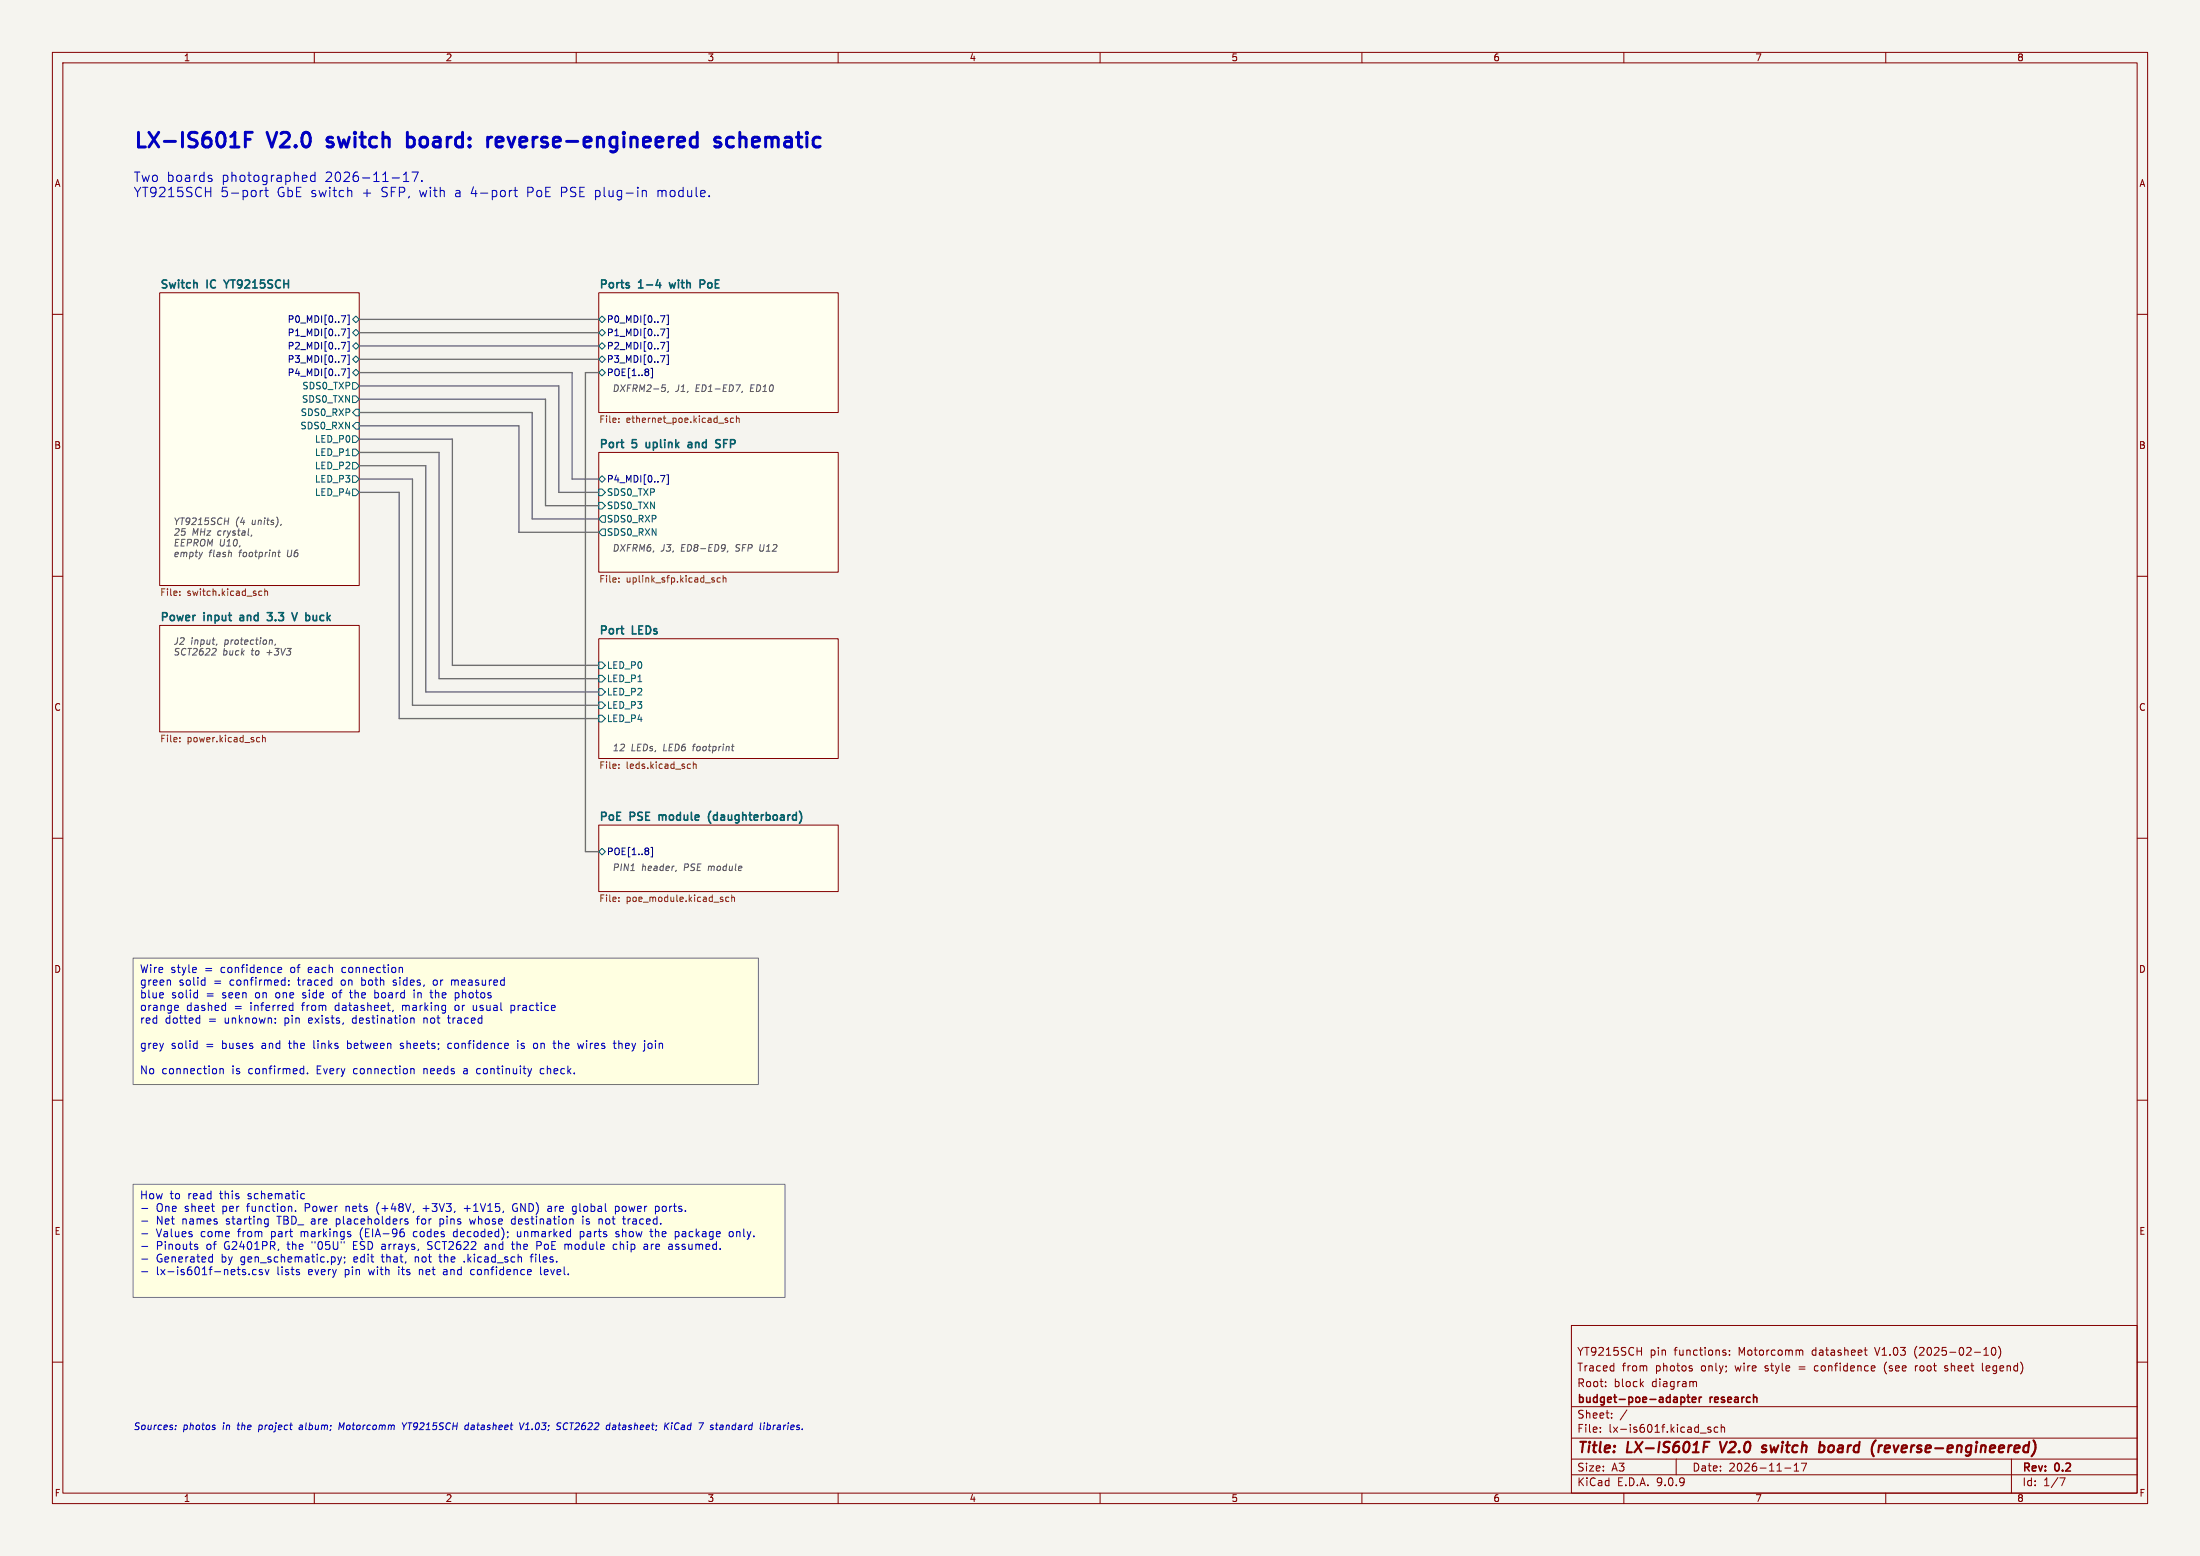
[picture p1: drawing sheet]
<svg xmlns="http://www.w3.org/2000/svg" width="420mm" height="297mm" viewBox="0 0 420 297" stroke-linecap="round" stroke-linejoin="round" font-family="sans-serif">
<path d="M0 0h420v297h-420z" fill="#f5f4ef" stroke="#f5f4ef" stroke-width=".19"/>
<g fill="none" stroke="#840000" stroke-width=".19">
<path d="M10 10h400v277h-400zM12 12h396v273h-396zM60 10v2M110 10v2M160 10v2M210 10v2M260 10v2M310 10v2M360 10v2M10 60h2M408 60h2M10 110h2"/>
<path d="M408 110h2M10 160h2M408 160h2M10 210h2M408 210h2M300 253h108v32h-108zM312.5 257.9h.9M313.4 257.2v1.5M329.1 258.2l.3 .1 .1 .2-.2 .2h-.3M329.1 257.7l.3 .1M330.2 258.5v.2M330.2 257.8v.1"/>
<path d="M343.6 257.8h.5l.1 .9M355.9 257.7h.5M356.1 257.2v1.3l.3 .2M378.7 258.7h.9M378.7 257.6l.5-.4v1.5M380.3 257.3l.2-.1a.8 .8 0 0 1 .5 .7 .8 .8 0 0 1-.5 .8l-.2-.2-.1-.4zM381.5 257a1.72 1.72 0 0 1 0 2.3M10 260h2M300 278.5h108M300 274.5h108M300 268.5h108M305.5 273.2v.2"/>
<path d="M305.5 272.5v.1M306.5 264.5v.2M306.5 263.8v.1M307.7 270.5v.2M307.7 269.8v.1M310.6 269.1l-1.3 1.9M313.3 264.1l.4 .6M313.7 263.7l-.5 .6M320 278.5v3M322.9 261.2l.2 .2-.2 .3M322.9 260.7l.1 .1M323.4 263.7l.4 .1 .1 .1v.8"/>
<path d="M324.6 273.5h1.1M326.6 272.5l-.4-.1-.2 .2 .1 .2 .5 .2v.3h-.6M327.9 272.5l-.4-.1-.3 .3 .2 .6h.5M328.6 272.5l.2-.1 .4 .1v.9M328.6 271.9v1.5M342.5 279.7l.4-.4v1.5M343.9 279.3h1l-.7 1.5M346.4 260.8v.7M357.7 260.7l.2 .3-.7 .2M357.9 261.6l-.2 .1M359.9 260.3l-.2 .7 .2 1M365.7 260.7v1"/>
<path d="M366.1 260.7l-.3 .1-.1 .2M371.2 261.6h.6M371.8 260.8l-.4-.1-.2 .2 .1 .2 .5 .2M378.4 260.2v1.3l.3 .2M384 278.5v6.5M408 260h2M60 285v2M110 285v2M160 285v2M210 285v2M260 285v2M300 281.5h108"/>
<path d="M310 285v2M340.7 280.2h1.2M342.5 280.8h.9M360 285v2M393.2 282.1h1l-.6 1.5"/>
</g>
<path d="M325.3 276.2h.6M325.4 275.2h.9M328.3 275.2l.5 2M337.2 276a.49 .49 0 0 0-.8 .3l.1 .1 .4 .1 .3 .3-.3 .4-.6-.1M347.6 275.9h.4l.2 .2v.7a.66 .66 0 0 1-.8 .4M358.1 274.9l-.1 .1M358.7 275.9l-.1 1.3M359.3 275.9l-.4 .1-.2 .3" fill="none" stroke="#840000" stroke-width=".4"/>
<path d="M321 266.7l.5 .1 .1 .2-.1 .5-.5 .2M322 266.7h.6M322.3 266.2v1.3l.3 .2M323 267.2l.8-.2-.1-.2-.4-.1-.3 .2 .1 .7h.6M324.4 266.7v1M324.8 266.7l-.3 .1-.1 .2" fill="none" stroke="#840000" stroke-width=".3"/>
<g fill="#fffff0" stroke="#fffff0" stroke-width=".19">
<path d="M114.3 157.5h45.7v12.7h-45.7z"/>
<path d="M114.3 121.9h45.7v22.9h-45.7z"/>
<path d="M30.5 119.4h38.1v20.3h-38.1z"/>
<path d="M30.5 55.9h38.1v55.9h-38.1z"/>
<path d="M114.3 86.4h45.7v22.8h-45.7z"/>
<path d="M114.3 55.9h45.7v22.8h-45.7z"/>
</g>
<g fill="#ffffe1">
<path d="M25.4 182.9h119.4v24.1h-119.4z"/>
<path d="M25.4 226.1h124.5v21.5h-124.5z"/>
</g>
<path d="M30.5 55.9h38.1v55.9h-38.1zM114.3 55.9h45.7v22.8h-45.7zM114.3 86.4h45.7v22.8h-45.7zM30.5 119.4h38.1v20.3h-38.1zM114.3 121.9h45.7v22.9h-45.7zM114.3 157.5h45.7v12.7h-45.7z" fill="none" stroke="#840000" stroke-width=".19"/>
<g fill="none" stroke="#000084" stroke-width=".19">
<path d="M65.1 60.3h.9l-.6 1.2M65.1 62.8h.9l-.6 1.3M65.1 65.3h.9l-.6 1.3M65.1 67.9h.9l-.6 1.3M65.1 70.4h.9l-.6 1.3M66.4 60.1h.3v1.9h-.3M66.4 62.7h.3v1.8h-.3M66.4 65.2h.3v1.8h-.3M66.4 67.8h.3v1.8h-.3M66.4 70.3h.3v1.8h-.3M124.6 70.3v1.8h-.3M126.1 60.3h.8l-.5 1.2"/>
<path d="M126.1 62.8h.8l-.5 1.3M126.1 65.3h.8l-.5 1.3M126.1 67.9h.8l-.5 1.3M127.3 60.1h.3v1.9h-.3M127.3 62.7h.3v1.8h-.3M127.3 65.2h.3v1.8h-.3M127.3 67.8h.3v1.8h-.3M126.1 90.7h.8l-.5 1.3M127.3 90.6h.3v1.8h-.3M124.3 161.7h.3v1.9h-.3"/>
</g>
<g fill="none" stroke="#006464" stroke-width=".19">
<path d="M67.3 61l.6-.7 .7 .7-.7 .6zM67.3 66l.6-.6 .7 .6-.7 .7zM67.3 68.6l.6-.7 .7 .7-.7 .6zM67.3 71.1l.6-.6 .7 .6-.7 .7zM67.3 73h.6l.7 .7-.7 .6h-.6zM67.3 75.6h.6l.7 .6-.7 .6h-.6zM67.9 62.9l.7 .6-.7 .6-.6-.6zM67.9 78.1h.7v1.3h-.7l-.6-.7zM114.3 61l.6-.7 .7 .7-.7 .6zM114.3 66l.6-.6 .7 .6-.7 .7zM114.3 68.6l.6-.7 .7 .7-.7 .6zM114.3 71.1l.6-.6 .7 .6-.7 .7z"/>
<path d="M114.9 62.9l.7 .6-.7 .6-.6-.6zM67.3 81.3l.6-.7h.7v1.3h-.7zM67.3 83.2h.6l.7 .6-.7 .7h-.6zM67.3 85.7h.6l.7 .7-.7 .6h-.6zM67.3 88.3h.6l.7 .6-.7 .6h-.6zM67.3 90.8h.6l.7 .6-.7 .7h-.6zM67.3 93.3h.6l.7 .7-.7 .6h-.6zM114.3 91.4l.6-.6 .7 .6-.7 .7zM114.3 93.3h.6l.7 .7-.7 .6h-.6zM114.3 95.9h.6l.7 .6-.7 .7h-.6zM114.9 98.4h.7v1.3h-.7l-.6-.6zM114.9 101h.7v1.2h-.7l-.6-.6z"/>
<path d="M114.3 126.4h.6l.7 .6-.7 .6h-.6zM114.3 128.9h.6l.7 .6-.7 .7h-.6zM114.3 131.4h.6l.7 .7-.7 .6h-.6zM114.3 134h.6l.7 .6-.7 .7h-.6zM114.3 136.5h.6l.7 .7-.7 .6h-.6zM114.3 162.6l.6-.7 .7 .7-.7 .6z"/>
</g>
<g fill="none" stroke="#006464" stroke-width=".3">
<path d="M42.7 53.4l.5 .8M125.2 54.5h1M126 53.9v1.1M127.8 53.9l.3 1.1M134.4 53.5l-.7-.1v1.6M134.4 54.2h-.7M123.4 84.4v1M131.4 84.5l.4-.1 .3 .2M132.1 84.8l-.5 .1a.3 .3 0 0 0-.3 .3 .3 .3 0 0 0 .3 .2h.5M136.9 84.6l.5 .2 .1 .4-.3 .2h-.3M136.9 83.9l.6 .1M45.8 118v.4"/>
<path d="M51 116.9h.9l-.5 .6 .4 .1M51 118.3l.2 .2 .6-.1M55.7 116.9l.5 1.6 .5-1.6M59.9 118.4h.5M125.8 155.5v1.1M125.9 155.6l-.1 .1M135.7 154.8a1.75 1.75 0 0 0 0 2.3"/>
</g>
<g fill="none" stroke="#725600" stroke-width=".19">
<path d="M118.1 79.9v.1M138.8 79.8l.1 .1M140 79.9l-.3-.1-.3 .2 .2 .6h.4M140.6 79.9l.2-.1 .3 .1v.7M140.6 79.4v1.2M118.1 80.5v.1M138.8 80.2l.2 .2-.2 .2M34.3 112.9v.1M34.3 113.5v.2M49.4 113.5l.2 .2 .4-.1M50 112.9l-.4-.1-.2 .1M50.5 112.9l.2-.1 .3 .1 .1 .8"/>
<path d="M50.5 112.4v1.3M118.1 110.3v.2M118.1 111v.1M136.2 110.7l.2 .2-.2 .2M136.2 110.3h.2M137.5 110.3h-.4l-.2 .2 .1 .6h.5M138 110.4l.2-.1h.3l.1 .8M138 109.9v1.2M34.3 141.5v.1M34.3 140.8v.1M49.2 140.8h.4M49.6 141.5l-.4 .1"/>
<path d="M50.1 140.9l.2-.1h.3l.1 .8M50.1 140.3v1.3M118.1 145.9v.1M118.1 146.6v.1M131.5 145.8l.3 .1M131.8 146.6l-.3 .1M132.4 146l.1-.2 .3 .1 .1 .8M132.4 145.4v1.3M118.1 172v.1M118.1 171.3v.1M139.1 171.3l-.3-.1-.3 .3 .2 .5h.4M139.7 171.4l.2-.2 .3 .1v.8"/>
<path d="M139.7 170.8v1.3"/>
</g>
<g fill="none" stroke="#6e6e6e" stroke-width=".25">
<path d="M68.6 63.5h45.7M68.6 71.1h40.6v20.3h5.1M68.6 68.6h45.7M68.6 61h45.7M68.6 66h45.7M68.6 78.7h33v20.4h12.7M68.6 76.2h35.5v20.3h10.2M68.6 73.7h38.1v20.3h7.6M114.3 71.1h-2.5v91.5h2.5M68.6 91.4h10.1v43.2h35.6M68.6 81.3h30.5v20.3h15.2M68.6 94h7.6v43.2h38.1"/>
<path d="M68.6 88.9h12.7v43.2h33M68.6 86.4h15.2v43.1h30.5M68.6 83.8h17.8v43.2h27.9"/>
</g>
<path d="M25.4 182.9h119.4v24.1h-119.4zM25.4 226.1h124.5v21.5h-124.5z" fill="none" stroke="#787878" stroke-width=".19"/>
<g fill="none" stroke="#0000c2" stroke-width=".19">
<path d="M39.2 36.6h1M40 34l.4 .1 .1 .3-.3 .2h-.3M40 33.4l.4 .1M40.2 35.7v1.8M49.7 36.3v1.2M49.8 36.4l-.1 .3M50.8 35.7v1.6l.1 .2h.3M58.5 33.5l.1 .4-.9 .1M60.1 33.5l-.5-.1-.3 .4v.5l.1 .3h.7M60.1 32.8v1.8M66.9 36.3l.3 .3v.9M77 34.6h1"/>
<path d="M77 33.4l.5-.6v1.8M78.6 32.8h1.2l-.7 1.8M80.5 34.5v.1M97.6 36.3h.2M98.1 36.3h.7M98.4 35.7v1.6v.2h.4M122.6 36.5l.3-.2 .4 .1 .1 1.1M122.6 36.3v1.2M31.1 189.5l.1 .3-.7 .2M32.5 187.1l.1 1M33.6 191.9l.4 .1 .1 .2-.8 .2M34 192.8l-.4 .1"/>
<path d="M37.4 184.7l.1 .3-.7 .1M37.5 199.1l.1 .1M37.6 189.5h.1M37.6 198.6v1.5M37.7 194.3l.4 .1M37.7 189v1.5M37.7 190.4l-.1 .1M38.1 193.8v1.5M38.1 195.2l-.4 .1M39 187.1h.1M39.1 186.6v1.5M39.1 188l-.1 .1"/>
<path d="M42.9 191.9l.2 .1M43.1 191.4v1.5M43.1 192.8l-.2 .1M52.6 195.2v.1M52.6 194.4v.1M53.1 185.1l.7-.1-.1-.3-.4-.1-.2 .3v.7h.6M54.3 187.1h.1M54.4 186.6v1.5M54.4 188l-.1 .1M55.1 187.9v.2M55.1 187.1v.2M55.5 191.9l.4 .1"/>
<path d="M55.9 192.8l-.4 .1M55.9 191.4v1.5M63.6 189.6v.7M66.3 198.6v1.5M66.5 199.1l-.2 .1M66.7 189.5h.6M66.9 189v1.3l.2 .2M71.6 189v1.5M71.6 190.4l.4 .1M72 189.5h-.4M75.1 192.8l-.2 .3M75.1 188l.1 .1"/>
<path d="M75.1 187.1v.4M76.4 184.6h.2l.2 .3v.7M76.6 199.1l-.2 .2 .2 .3M79 194.4l.1 .9M79.1 189.5v1M80.9 194.3v1M82.1 189.5h.5M82.3 190.4l.3 .1M83 187.1l-.3 .2v.5l.3 .3M85.4 194.3h.6M85.6 193.8v1.3l.2 .2M86.1 199.1l-.5 .1-.1 .2 .1 .6 .5 .1"/>
<path d="M86.2 187.1v1M86.6 187.1l-.4 .1M86.9 192v.7M87.1 189.5h.2l.3 .3v.5l-.5 .2M90.3 191.9v.8l.3 .2M97.6 192.8l.4 .1M97.6 191.9v1.5M98 191.9l-.4 .1M98.8 198.6v.2M98.8 199.1v1M102 199.2l.3-.1 .3 .2M102.6 200l-.3 .1h-.3"/>
<path d="M105.6 199.1h.5M105.8 198.6v1.3M111.4 199.1l-.3 1-.3-.7-.2 .7M117.1 199.1h.5M118.1 198.6v1.5M118.3 199.1l-.2 .2M124.2 199.1l-.4 .1-.1 .2 .1 .6 .4 .1M37.6 200.1h-.1M42 204v1M42 204.1l.2-.1h.4v1M57.8 204h.2M58 203.5v1.5"/>
<path d="M58 204.9l-.2 .1M58.7 204.8v.2M66.3 200.1h.2M76.4 200.1h.4M78.5 204h.5l.1 1M88.6 204.5v.4M91 204.7l.3 .3M91.3 204l-.3 .2M101.5 204l-.4 1M103.7 204h-.4l-.2 .2 .1 .6 .5 .2M106 200.1h.1M117.5 200.1h.1"/>
<path d="M27.1 230.7h1.1M27.1 233.1h1.1M27.1 235.5h1.1M27.1 237.9h1.1M37.3 238l.4 .1 .1 .2-.2 .2h-.3M37.3 237.5l.4 .1M40.1 239.9l.5 .1M40.6 239.4v1.5M50.6 233.6h.6M50.6 232.7h.6M51.2 232.7v1.2l-.1 .2-.4 .1M56.4 231.1v.1"/>
<path d="M57.6 228.8h.5M57.6 227.9h.5M64.5 239.9l.3 1M65.2 239.9l-.4 1M65.8 240v.1M66.9 235.6v.4M72 230.2v1M76.9 235.1l.3 .3v.4l-.3 .3M77.3 232.7v.4l.5 .1 .1 .2-.2 .3-.4-.1M79 235.2v.7M79.5 232.7h.6M80.8 230.7h1.1"/>
<path d="M81.6 238.4l.6 .1M81.7 237.1l-.1 .3 .3 .3M83.8 239.9h.5M84 233.6l.4 .1M84 232.7v1.5M84.1 232.7h-.1M86.7 235.1l-.1 .7 .2 .3M88.6 230.7h1.2M89.6 232.7l.3 1 .3-.8M93.1 237.9h-.3a.29 .29 0 0 0-.2 .3 .29 .29 0 0 0 .2 .3h.3M97.6 237.5h.6M97.8 237v1.3l.4 .2"/>
<path d="M98.2 232.7h-.4l-.2 .2 .1 .6 .5 .2M98.6 229.7a.75 .75 0 0 0-.8 .8 .75 .75 0 0 0 .7 .7M98.8 235.1v.8v.1l.4 .1M101.2 239.9h.6M101.4 239.6v1.3M103.3 237.6l-.2 .2h-.6M104.8 230.2h.3l.2 .3M105.3 230.6l-.5 .1M105.3 231.2h-.5M108.1 237.5l.3 .1 .1 .1M108.5 237.7v.8M108.7 237.5l-.2 .2"/>
<path d="M109.6 230.2l.4 .1M110 231.2h-.4M110 230.2v1.3l-.2 .2h-.3M110.8 236h.5M110.8 235.1v1.5M110.8 235.1h.5M111.3 232.7v1M111.9 233.6l.2 .1M112 232.7v.4M114.9 232.7l.1 1M117.5 230.3l.4-.1 .3 .3-.1 .7h-.6M117.5 230.2v1.5"/>
<path d="M117.8 237.6l-.5-.1-.2 .3 .1 .6h.6M118.1 235.1h-.3l-.2 .2v.2l.5 .1v.4h-.5M119.3 233.7h.1M119.9 232.7v1M120 232.8l-.1 .1M123.1 237.5h.3l.2 .2v.8M123.6 237.8l-.5 .1M123.6 238.4l-.5 .1M124.1 235.1h.5M124.3 236l.3 .1M125.3 230.2h.3l.2 .3v.6l-.5 .1M129.1 235.1h.4l.1 .3v.5l-.5 .2"/>
<path d="M139.3 235.1h.4l.3 .3v.4l-.3 .3-.4-.1-.1-.2zM27.1 240.3h1.1M27.1 242.7h1.1M40.6 240.8l-.5 .1M46.5 242.8l.3 .1 .1 .2-.2 .2h-.3M47.6 243.2v.1M48.3 242.5v.7l.2 .1 .4-.1M49.6 242.4v.3l.5 .2v.2l-.2 .2-.4-.1M50.6 242.3l.4 1 .3-1M57.1 242.9v.3M64.8 240.9l-.3 .5M65.8 240.8l-.1 .3"/>
<path d="M80.1 242.3v1M80.1 242.4v.1M85.1 242.3l-.4 .1M85.2 242.7h-.4a.29 .29 0 0 0-.2 .3 .29 .29 0 0 0 .2 .3h.4M88.6 240.8v.1M90.4 242.3l-.4 .1-.2 .2 .1 .6 .5 .1M103.2 241.8v1.3l.2 .2M33.5 272.8v.1M33.6 272.1v.1M40.9 272.5l.2 .1-.1 .2M41 272l.1 .1M57.3 272.4l-.2 .3 .1 .2"/>
<path d="M65.2 272.5l-.4-.9-.1 1.3M76.8 271.6l.3 .7M77.1 272.3v.6M77.7 271.6l-.6 .7M89.4 272.1l-.3-.1-.3 .3v.5h.5M89.5 271.6l-.2 1.3M99.2 271.6l.3 1.3 .6-1.3M100.3 272.9h.7M106.4 272.1l.5 .2 .1 .2-.2 .3-.4 .1M106.5 271.6h.6M116 272l.4 .1M116.3 272.8l-.4 .1"/>
<path d="M116.5 271.6l-.2 1.3M117.1 272.4l-.2 .3 .2 .2M117.2 272l-.2 .1M127 271.6l-.2 1.3M127.1 272.1l.5 .8M127.7 271.6l-.8 .7M128.2 272l-.1 .9M128.3 271.6v.1M145.9 272l-.1 .9M145.9 271.6v.1M146.5 272.1l.4-.1 .2 .3-.2 .5h-.5M146.6 271.6l-.2 1.3"/>
</g>
<g fill="none" stroke="#5a5a5a" stroke-width=".19">
<path d="M126.5 73.5h.6M126.5 73.9l.4 .1 .1 .5-.3 .2h-.3M127.6 74.7l-.2 .2M140.5 73.5h.8l-.7 1.2M141.7 74.7l-.1 .2M38.7 105.4l-.4 .9M44.2 105.5l-.1 .8M48.1 102.1l-.2 .3M53.1 105.4h.4M53.3 105l-.1 1.1 .2 .2M53.7 100.1l-.2 .2M139 105.2l-.2 .2"/>
<path d="M41.2 123.8l.1 .2-.1 .3-.8 .7h.8M41.4 122.9l-.1 .3M51.7 122.1l.3 .2-.1 .7M52.6 122.9l-.2 .3M139.7 142.5h.4M139.9 142l-.1 1.1 .2 .2M129.1 166.1l-.2 .3"/>
</g>
<g fill="none" stroke="#0000c2" stroke-width=".56">
<path d="M26.4 25.3v2.8M28.4 25.3l1.9 2.8M30.3 25.3l-1.9 2.8M34.8 25.3v2.8M37.6 25.4l-1-.1-.4 .2M40 25.3h-.5l-.4 .2M41.6 25.5a.65 .65 0 0 1 1.1 0M44 28.1h1.6M44.6 25.7l.2-.4v2.8M46.8 26.6h1M48.2 25.3h-1.4v2.8M51 25.3l.9 2.8 .9-2.8"/>
<path d="M53.6 25.5l.4-.2h.7l.4 .2M57.9 25.5a.65 .65 0 0 1 1.1 0M62.4 27.9l.3 .2M62.6 26.3l-.2 .3 .2 .4M67.8 25.3l-.2 .1 .2 .1M67.8 25.3l.1 .1-.1 .1M67.8 25.3v.2M69.1 25.3v2.4M73.1 25.3v2.8M77.8 25.3v2.8M77.8 26.3l.8-.1 .4 .3M79 27.8l-.4 .3-.8-.2"/>
<path d="M88.3 25.3v2.8M93.9 26.2h-.3l-.4 .3M95.6 26.2h-.5l-.4 .4v1.1l.1 .2 .8 .2M96 26.9l-1.3 .2M119.1 25.3l-.1 .1 .1 .1M119.1 25.3l.1 .1-.1 .1M119.1 25.3v.2M133.1 25.3v2.8M137.5 26.3l-.7-.1-.4 .4 .2 .4 .9 .3 .1 .2-.1 .4-.3 .2-.8-.2M140 26.3l-.8-.1-.5 .5v.8l.3 .4 .2 .2 .8-.2M141.2 25.3v2.8M152.4 25.3v2.4"/>
<path d="M154 25.3l-.1 .1 .1 .1M154 25.3l.2 .1-.2 .1M154 25.3v.2"/>
</g>
<g font-size="3.9" fill="#0000c2">
<text x="25.4" y="29.6">LX-IS601F</text>
<text x="51.5" y="29.6">V2.0</text>
<text x="63.8" y="29.6">switch</text>
<text x="80.1" y="29.6">board:</text>
<text x="96.5" y="29.6">reverse-engineered</text>
<text x="141.1" y="29.6">schematic</text>
</g>
<g font-size="2.8" fill="#840000">
<text x="301" y="277.9">Title:</text>
<text x="310.6" y="277.9">LX-IS601F</text>
<text x="329.3" y="277.9">V2.0</text>
<text x="338.1" y="277.9">switch</text>
<text x="349.7" y="277.9">board</text>
<text x="360.5" y="277.9">(reverse-engineered)</text>
</g>
<g font-size="2.5" fill="#0000c2">
<text x="25.4" y="35">Two boards</text>
<text x="42.3" y="35">photographed</text>
<text x="62.1" y="35">2026-11-17.</text>
<text x="25.4" y="37.9">YT9215SCH</text>
<text x="42" y="37.9">5-port</text>
<text x="52.9" y="37.9">GbE switch</text>
<text x="69.2" y="37.9">+</text>
<text x="72.9" y="37.9">SFP,</text>
<text x="80.3" y="37.9">with</text>
<text x="87.2" y="37.9">a 4-port</text>
<text x="101.1" y="37.9">PoE</text>
<text x="107.6" y="37.9">PSE plug-in</text>
<text x="126.3" y="37.9">module.</text>
</g>
<g font-size="2.1" fill="#006464">
<text x="30.5" y="55.2">Switch</text>
<text x="39.6" y="55.2">IC</text>
<text x="43.6" y="55.2">YT9215SCH</text>
<text x="114.3" y="55.2">Ports</text>
<text x="122" y="55.2">1-4</text>
<text x="128.6" y="55.2">with</text>
<text x="134.9" y="55.2">PoE</text>
<text x="114.3" y="85.6">Port</text>
<text x="120.8" y="85.6">5</text>
<text x="124" y="85.6">uplink</text>
<text x="132.7" y="85.6">and</text>
<text x="138.6" y="85.6">SFP</text>
<text x="30.5" y="118.7">Power</text>
<text x="39" y="118.7">input</text>
<text x="46.5" y="118.7">and</text>
<text x="52.4" y="118.7">3.3</text>
<text x="57.8" y="118.7">V</text>
<text x="60.9" y="118.7">buck</text>
<text x="114.3" y="121.2">Port</text>
<text x="120.8" y="121.2">LEDs</text>
<text x="114.3" y="156.8">PoE</text>
<text x="120.4" y="156.8">PSE</text>
<text x="126.5" y="156.8">module</text>
<text x="136.5" y="156.8">(daughterboard)</text>
</g>
<g font-size="2.1" fill="#0000c2">
<text x="26.6" y="186">Wire</text>
<text x="26.6" y="188.5">green</text>
<text x="26.6" y="190.9">blue</text>
<text x="32.5" y="186">style</text>
<text x="32.7" y="190.9">solid</text>
<text x="34.1" y="188.5">solid</text>
<text x="39.1" y="186">=</text>
<text x="39.4" y="190.9">=</text>
<text x="40.8" y="188.5">=</text>
<text x="42.3" y="186">confidence</text>
<text x="42.6" y="190.9">seen</text>
<text x="44" y="188.5">confirmed:</text>
<text x="49" y="190.9">on</text>
<text x="53" y="190.9">one</text>
<text x="55.7" y="186">of</text>
<text x="57.2" y="188.5">traced</text>
<text x="58.3" y="190.9">side</text>
<text x="59.2" y="186">each</text>
<text x="64.2" y="190.9">of</text>
<text x="65.5" y="188.5">on</text>
<text x="65.8" y="186">connection</text>
<text x="67.7" y="190.9">the</text>
<text x="69.5" y="188.5">both</text>
<text x="72.5" y="190.9">board</text>
<text x="75.8" y="188.5">sides,</text>
<text x="80.2" y="190.9">in</text>
<text x="83.5" y="190.9">the</text>
<text x="83.6" y="188.5">or</text>
<text x="87.2" y="188.5">measured</text>
<text x="88.3" y="190.9">photos</text>
<text x="26.6" y="193.3">orange</text>
<text x="26.6" y="195.7">red</text>
<text x="31.5" y="195.7">dotted</text>
<text x="35.5" y="193.3">dashed</text>
<text x="39.8" y="195.7">=</text>
<text x="43" y="195.7">unknown:</text>
<text x="44.8" y="193.3">=</text>
<text x="47.9" y="193.3">inferred</text>
<text x="54.6" y="195.7">pin</text>
<text x="57.9" y="193.3">from</text>
<text x="59.3" y="195.7">exists,</text>
<text x="64.4" y="193.3">datasheet,</text>
<text x="67.8" y="195.7">destination</text>
<text x="77.3" y="193.3">marking</text>
<text x="81.6" y="195.7">not</text>
<text x="86.4" y="195.7">traced</text>
<text x="87.6" y="193.3">or</text>
<text x="91.1" y="193.3">usual</text>
<text x="98.5" y="193.3">practice</text>
<text x="26.6" y="200.5">grey</text>
<text x="32.6" y="200.5">solid</text>
<text x="39.3" y="200.5">=</text>
<text x="42.5" y="200.5">buses</text>
<text x="50.2" y="200.5">and</text>
<text x="55.6" y="200.5">the</text>
<text x="60.4" y="200.5">links</text>
<text x="67" y="200.5">between</text>
<text x="77.3" y="200.5">sheets;</text>
<text x="86.5" y="200.5">confidence</text>
<text x="100" y="200.5">is</text>
<text x="103.2" y="200.5">on</text>
<text x="107.2" y="200.5">the</text>
<text x="112" y="200.5">wires</text>
<text x="119" y="200.5">they</text>
<text x="125" y="200.5">join</text>
<text x="26.6" y="205.4">No</text>
<text x="30.8" y="205.4">connection</text>
<text x="44.3" y="205.4">is</text>
<text x="47.6" y="205.4">confirmed.</text>
<text x="60.7" y="205.4">Every</text>
<text x="67.9" y="205.4">connection</text>
<text x="81.4" y="205.4">needs</text>
<text x="89.2" y="205.4">a</text>
<text x="91.9" y="205.4">continuity</text>
<text x="104.2" y="205.4">check.</text>
<text x="26.6" y="229.2">How</text>
<text x="29.8" y="231.6">One</text>
<text x="32.4" y="229.2">to</text>
<text x="35.3" y="231.6">sheet</text>
<text x="35.9" y="229.2">read</text>
<text x="42.1" y="229.2">this</text>
<text x="42.6" y="231.6">per</text>
<text x="47.4" y="231.6">function.</text>
<text x="47.6" y="229.2">schematic</text>
<text x="58.6" y="231.6">Power</text>
<text x="66.5" y="231.6">nets</text>
<text x="72.6" y="231.6">(+48V,</text>
<text x="81.6" y="231.6">+3V3,</text>
<text x="89.6" y="231.6">+1V15,</text>
<text x="99" y="231.6">GND)</text>
<text x="105.9" y="231.6">are</text>
<text x="110.8" y="231.6">global</text>
<text x="119.1" y="231.6">power</text>
<text x="126.9" y="231.6">ports.</text>
<text x="29.8" y="234">Net</text>
<text x="29.8" y="236.5">Values</text>
<text x="29.8" y="238.9">Pinouts</text>
<text x="34.8" y="234">names</text>
<text x="38.3" y="236.5">come</text>
<text x="39.4" y="238.9">of</text>
<text x="42.9" y="238.9">G2401PR,</text>
<text x="43.3" y="234">starting</text>
<text x="45.6" y="236.5">from</text>
<text x="52" y="236.5">part</text>
<text x="53.2" y="234">TBD_ are</text>
<text x="55.2" y="238.9">the</text>
<text x="57.8" y="236.5">markings</text>
<text x="60" y="238.9">&quot;05U&quot;</text>
<text x="64.7" y="234">placeholders</text>
<text x="68" y="238.9">ESD arrays,</text>
<text x="69.3" y="236.5">(EIA-96</text>
<text x="79.6" y="236.5">codes</text>
<text x="80.3" y="234">for</text>
<text x="82.5" y="238.9">SCT2622</text>
<text x="84.8" y="234">pins</text>
<text x="87.4" y="236.5">decoded);</text>
<text x="90.7" y="234">whose</text>
<text x="93.6" y="238.9">and</text>
<text x="98.8" y="234">destination</text>
<text x="99" y="238.9">the</text>
<text x="99.7" y="236.5">unmarked</text>
<text x="103.8" y="238.9">PoE</text>
<text x="109.3" y="238.9">module</text>
<text x="111.9" y="236.5">parts</text>
<text x="112.5" y="234">is</text>
<text x="115.8" y="234">not</text>
<text x="118.7" y="238.9">chip</text>
<text x="118.9" y="236.5">show</text>
<text x="120.6" y="234">traced.</text>
<text x="124.7" y="238.9">are</text>
<text x="125.7" y="236.5">the</text>
<text x="129.6" y="238.9">assumed.</text>
<text x="130.5" y="236.5">package</text>
<text x="141" y="236.5">only.</text>
<text x="29.8" y="241.3">Generated</text>
<text x="29.8" y="243.7">lx-is601f-nets.csv</text>
<text x="42.3" y="241.3">by</text>
<text x="46.1" y="241.3">gen_schematic.py;</text>
<text x="52.9" y="243.7">lists</text>
<text x="59" y="243.7">every</text>
<text x="66.1" y="243.7">pin</text>
<text x="67.8" y="241.3">edit</text>
<text x="70.8" y="243.7">with</text>
<text x="73.3" y="241.3">that,</text>
<text x="76.6" y="243.7">its</text>
<text x="79.8" y="241.3">not</text>
<text x="80.7" y="243.7">net</text>
<text x="84.6" y="241.3">the</text>
<text x="85.5" y="243.7">and</text>
<text x="89.4" y="241.3">.kicad_sch</text>
<text x="90.9" y="243.7">confidence</text>
<text x="102.4" y="241.3">files.</text>
<text x="104.3" y="243.7">level.</text>
</g>
<g font-size="2.1" fill="#840000">
<text x="301" y="262">Traced</text>
<text x="301" y="259">YT9215SCH</text>
<text x="309.6" y="262">from</text>
<text x="314.9" y="259">pin</text>
<text x="316.1" y="262">photos</text>
<text x="319.7" y="259">functions:</text>
<text x="324.9" y="262">only;</text>
<text x="331.5" y="262">wire</text>
<text x="332" y="259">Motorcomm</text>
<text x="337.3" y="262">style</text>
<text x="343.9" y="262">=</text>
<text x="346.2" y="259">datasheet</text>
<text x="347.1" y="262">confidence</text>
<text x="358.4" y="259">V1.03</text>
<text x="360.5" y="262">(see</text>
<text x="366" y="259">(2025-02-10)</text>
<text x="366.6" y="262">root</text>
<text x="372.4" y="262">sheet</text>
<text x="379.7" y="262">legend)</text>
<text x="301" y="268.2">budget-poe-adapter</text>
<text x="301" y="265">Root:</text>
<text x="308.1" y="265">block</text>
<text x="315.4" y="265">diagram</text>
<text x="326.5" y="268.2">research</text>
<text x="301" y="273.7">File:</text>
<text x="301" y="271">Sheet:</text>
<text x="307.1" y="273.7">lx-is601f.kicad_sch</text>
<text x="301" y="281.1">Size:</text>
<text x="307.6" y="281.1">A3</text>
<text x="323" y="281.1">Date:</text>
<text x="330" y="281.1">2026-11-17</text>
<text x="386" y="281.3">Rev:</text>
<text x="392.4" y="281.3">0.2</text>
<text x="301" y="283.9">KiCad</text>
<text x="308.7" y="283.9">E.D.A.</text>
<text x="316.3" y="283.9">9.0.9</text>
<text x="386" y="283.9">Id:</text>
<text x="390.1" y="283.9">1/7</text>
</g>
<g font-size="1.8" fill="#840000">
<text x="35" y="11.9">1</text>
<text x="85" y="11.9">2</text>
<text x="135" y="11.9">3</text>
<text x="185" y="11.9">4</text>
<text x="235" y="11.9">5</text>
<text x="285" y="11.9">6</text>
<text x="335" y="11.9">7</text>
<text x="385" y="11.9">8</text>
<text x="10.3" y="35.9">A</text>
<text x="408.3" y="35.9">A</text>
<text x="10.3" y="85.9">B</text>
<text x="408.2" y="85.9">B</text>
<text x="10.3" y="135.9">C</text>
<text x="408.2" y="135.9">C</text>
<text x="10.3" y="185.9">D</text>
<text x="408.2" y="185.9">D</text>
<text x="10.3" y="235.9">E</text>
<text x="408.3" y="235.9">E</text>
<text x="10.3" y="285.9">F</text>
<text x="35" y="286.9">1</text>
<text x="85" y="286.9">2</text>
<text x="135" y="286.9">3</text>
<text x="185" y="286.9">4</text>
<text x="235" y="286.9">5</text>
<text x="285" y="286.9">6</text>
<text x="335" y="286.9">7</text>
<text x="385" y="286.9">8</text>
<text x="408.3" y="285.9">F</text>
</g>
<g font-size="1.8" fill="#000084">
<text x="54.8" y="61.8">P0_MDI[0..7]</text>
<text x="54.8" y="64.4">P1_MDI[0..7]</text>
<text x="115.8" y="61.8">P0_MDI[0..7]</text>
<text x="115.8" y="64.4">P1_MDI[0..7]</text>
<text x="54.8" y="66.9">P2_MDI[0..7]</text>
<text x="54.8" y="69.4">P3_MDI[0..7]</text>
<text x="54.8" y="72">P4_MDI[0..7]</text>
<text x="115.8" y="66.9">P2_MDI[0..7]</text>
<text x="115.8" y="69.4">P3_MDI[0..7]</text>
<text x="115.8" y="72">POE[1..8]</text>
<text x="115.8" y="92.3">P4_MDI[0..7]</text>
<text x="115.8" y="163.4">POE[1..8]</text>
</g>
<g font-size="1.8" fill="#006464">
<text x="57.5" y="77.1">SDS0_TXN</text>
<text x="57.6" y="74.5">SDS0_TXP</text>
<text x="57.2" y="82.1">SDS0_RXN</text>
<text x="57.3" y="79.6">SDS0_RXP</text>
<text x="60" y="84.7">LED_P0</text>
<text x="60" y="87.2">LED_P1</text>
<text x="60" y="89.8">LED_P2</text>
<text x="60" y="92.3">LED_P3</text>
<text x="60" y="94.8">LED_P4</text>
<text x="115.8" y="94.8">SDS0_TXP</text>
<text x="115.8" y="97.4">SDS0_TXN</text>
<text x="115.8" y="99.9">SDS0_RXP</text>
<text x="115.8" y="102.5">SDS0_RXN</text>
<text x="115.8" y="127.9">LED_P0</text>
<text x="115.8" y="130.4">LED_P1</text>
<text x="115.8" y="132.9">LED_P2</text>
<text x="115.8" y="135.5">LED_P3</text>
<text x="115.8" y="138">LED_P4</text>
</g>
<g font-size="1.8" fill="#5a5a5a">
<text x="116.8" y="75.1">DXFRM2-5,</text>
<text x="128.9" y="75.1">J1,</text>
<text x="132.8" y="75.1">ED1-ED7,</text>
<text x="143.5" y="75.1">ED10</text>
<text x="33" y="100.5">YT9215SCH</text>
<text x="44.9" y="100.5">(4</text>
<text x="48.1" y="100.5">units),</text>
<text x="33" y="102.6">25</text>
<text x="33" y="104.6">EEPROM U10,</text>
<text x="33" y="106.7">empty</text>
<text x="36.6" y="102.6">MHz crystal,</text>
<text x="39.8" y="106.7">flash</text>
<text x="45.7" y="106.7">footprint</text>
<text x="55" y="106.7">U6</text>
<text x="116.8" y="105.6">DXFRM6,</text>
<text x="126.1" y="105.6">J3,</text>
<text x="130.1" y="105.6">ED8-ED9,</text>
<text x="140.7" y="105.6">SFP U12</text>
<text x="33" y="123.4">J2</text>
<text x="33" y="125.4">SCT2622</text>
<text x="36.4" y="123.4">input,</text>
<text x="42.5" y="125.4">buck</text>
<text x="42.9" y="123.4">protection,</text>
<text x="48.1" y="125.4">to</text>
<text x="51.1" y="125.4">+3V3</text>
<text x="116.8" y="143.7">12</text>
<text x="120.4" y="143.7">LEDs,</text>
<text x="126.7" y="143.7">LED6</text>
<text x="132.5" y="143.7">footprint</text>
<text x="116.8" y="166.6">PIN1</text>
<text x="122.4" y="166.6">header,</text>
<text x="130.6" y="166.6">PSE module</text>
</g>
<g font-size="1.8" fill="#725600">
<text x="114.3" y="81.1">File:</text>
<text x="119.5" y="81.1">ethernet_poe.kicad_sch</text>
<text x="114.3" y="111.5">File:</text>
<text x="119.5" y="111.5">uplink_sfp.kicad_sch</text>
<text x="30.5" y="114.1">File:</text>
<text x="35.7" y="114.1">switch.kicad_sch</text>
<text x="30.5" y="142">File:</text>
<text x="35.7" y="142">power.kicad_sch</text>
<text x="114.3" y="147.1">File:</text>
<text x="119.5" y="147.1">leds.kicad_sch</text>
<text x="114.3" y="172.5">File:</text>
<text x="119.5" y="172.5">poe_module.kicad_sch</text>
</g>
<g font-size="1.8" fill="#0000c2">
<text x="25.4" y="273.3">Sources:</text>
<text x="34.9" y="273.3">photos</text>
<text x="42.6" y="273.3">in</text>
<text x="45.6" y="273.3">the</text>
<text x="49.8" y="273.3">project</text>
<text x="57.7" y="273.3">album;</text>
<text x="65.5" y="273.3">Motorcomm</text>
<text x="77.8" y="273.3">YT9215SCH</text>
<text x="89.9" y="273.3">datasheet</text>
<text x="100.6" y="273.3">V1.03;</text>
<text x="107.8" y="273.3">SCT2622</text>
<text x="117.5" y="273.3">datasheet;</text>
<text x="128.8" y="273.3">KiCad</text>
<text x="135.6" y="273.3">7 standard</text>
<text x="147.6" y="273.3">libraries.</text>
</g>
</svg>
